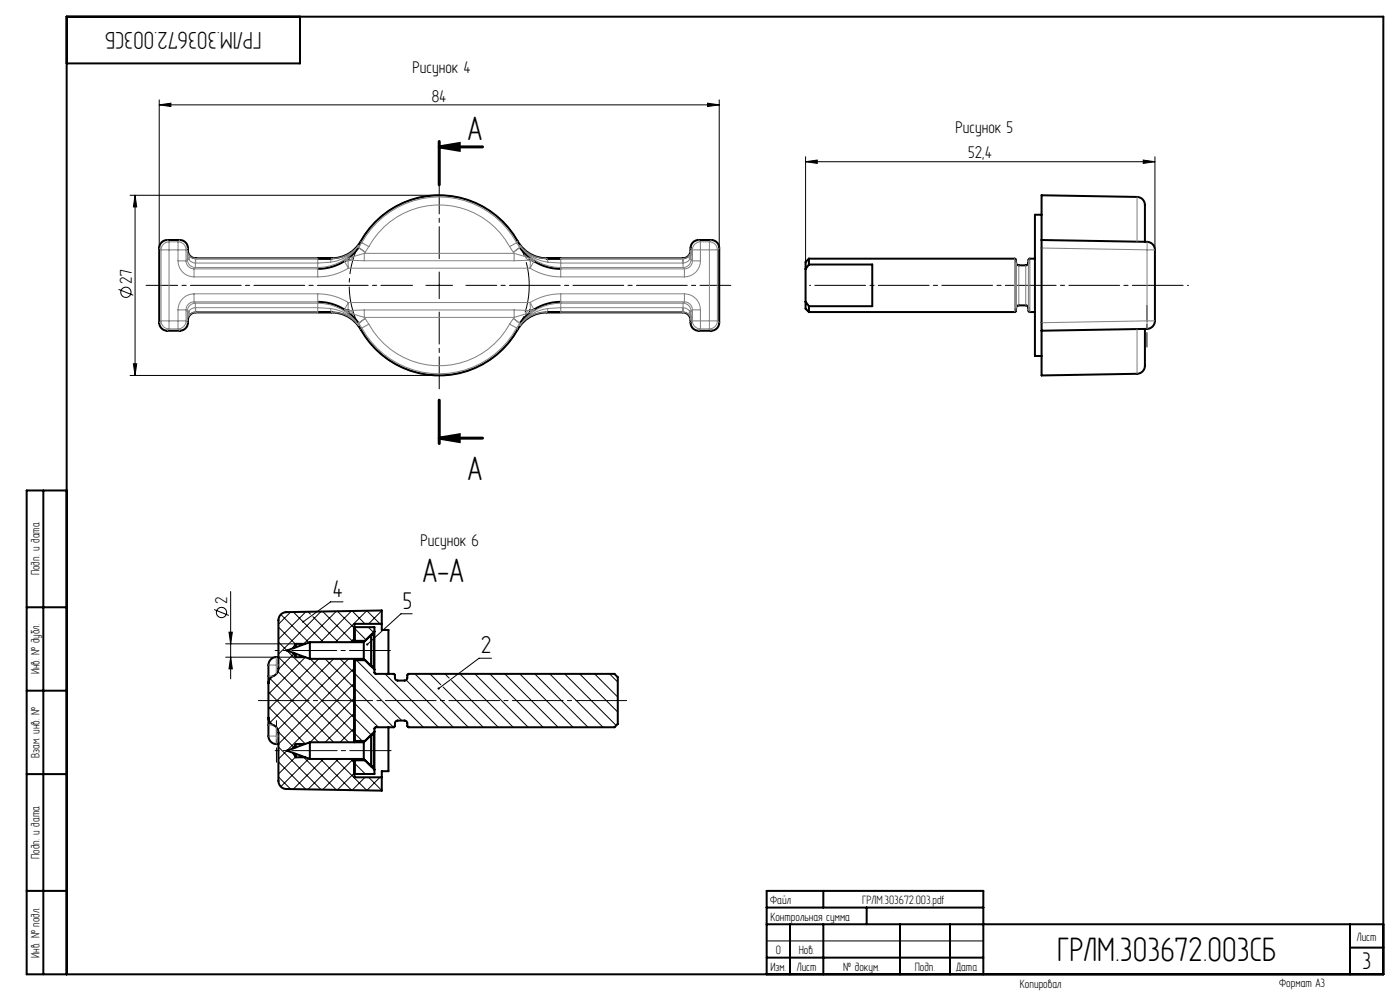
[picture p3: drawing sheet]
<svg xmlns="http://www.w3.org/2000/svg" width="420mm" height="297mm" viewBox="0 0 420 297" stroke-linecap="round" stroke-linejoin="round" font-family="sans-serif">
<g fill="none" stroke="#000" stroke-width=".3">
<path d="M47.8 31.4l3.5-.5v1zM47.8 29.9v44.4M47.8 31.4h168M212.3 30.9l3.5 .5-3.5 .5zM215.8 29.9v44.4M39 58.5h92.8M40.5 58.5l.5 3.5h-1zM40.5 58.5v54M241.7 48.5l3.5-.5v1zM241.7 47v33.6M241.7 48.5h104.8M343 48l3.5 .5-3.5 .5z"/>
<path d="M346.5 47v27.9M35.6 86.7l4.4 1.8M127.8 85.5h8M131.8 81.5v8M39 112.5h92.8M40 109h1l-.5 3.5zM69.2 177.3v26.2M64.2 182.7l4.4 1.7M67.7 197h21M67.7 193h21M68.7 189.5h1l-.5 3.5zM69.2 197l.5 3.5h-1z"/>
<path d="M83.5 187.9l5.2 5.2M83.5 192.4l27.8 27.8M83.5 196.9l25.2 25.2M84.2 184.2l8.5 8.4M87.2 183.4l-3.7 3.7M88 183.4l3.1 3.1M88.1 196l-4.6 4.6M91.3 186.7l5.7 5.8M91.6 197l-11.1 11M91.7 183.4l-8.2 8.2M92.4 183.3l.7 .8M93.1 197.5l20.5 20.5"/>
<path d="M93.9 184.8l7.6 7.7M95.6 197.5l-15.1 15M96.3 183.3l-12.8 12.8M96.8 183.3l9.2 9.2M97.5 197.5l20.5 20.5M100.1 197.5l-19.1 19M100.9 183.2l-9.8 9.8M101.2 183.2l8.6 8.6M102 197.5l18.5 18.5M102.9 180.4h-3.7l-8.2 6M104.6 197.5l-21.2 21.2M105.5 183.1l-9.4 9.4"/>
<path d="M105.6 183.1l3.9 3.9M106.3 191.2l-1.2 1.3M106.9 197.9l20.1 20.1M110 183l-9.4 9.5M110.1 183l3.9 4M110.5 188l1.6 1.5M114.5 183l-3.9 4M123.7 184h-3.4l-10.1 9.1M147.4 197.3h-3.7l-12.1 9.1M80.5 207.4l15.1 15.1M80.5 211.9l11.1 11M81 203.4l19.1 19.1"/>
<path d="M83.4 201.2l21.2 21.3M83.5 219.4l4.6 4.6M106.3 218.2l-4.3 4.3M106.3 213.7l-8.8 8.8M106.3 209.2l-13.2 13.3M106.3 204.7l-22.8 22.8M106.3 200.2l-22.8 22.8M115.5 202l16 16M121.8 203.8l14.2 14.2M122.2 217.7l.3 .2M124.5 202l16 16M129 202l3.2 3.2"/>
<path d="M132.9 205.9l12.1 12.1M133.5 202l1.2 1.2M135.5 203.9l14 14.1M138 202l16 16M142.5 202l16 16M146.9 202l16 16M151.4 202l16 16M155.9 202l16 16M160.4 202l16 16M164.9 202l16 16M169.4 202l15.5 15.4M173.9 202l11.4 11.4"/>
<path d="M178.4 202l6.9 6.9M182.9 202l2.4 2.4M83.5 223.9l12.8 12.7M83.5 228.4l8.2 8.2M83.5 232.8l3.7 3.7M88.7 226.8l-5.2 5.2M91.1 227l9.8 9.7M92.7 227.4l-8.5 8.4M96.1 227.5l9.4 9.3M97 227.5l-9 9M100.6 227.5l9.4 9.4M101.5 227.5l-9.1 9.1"/>
<path d="M105.1 227.5l4.5 4.5M106 227.5l-9.2 9.2M106.3 231.6l-5.1 5.1M109.5 233l-3.9 3.8M110.6 233l3.9 4M114 233l-3.9 3.9M230 282h65"/>
<circle cx="37.8" cy="87.6" r="1.54"/>
<circle cx="66.4" cy="183.6" r="1.54"/>
</g>
<path d="M131.8 44l6-1v2zM131.8 131.3l6-1v2z" fill="none" stroke="#000" stroke-width=".9" stroke-linecap="butt"/>
<path d="M157.6 77.6a27 27 0 0 0-45.2-10.8 27 27 0 0 0 12.3 44.8 27 27 0 0 0 33.3-32.5l-.4-1.5" fill="none" stroke="#000" stroke-width=".3" stroke-dasharray="15.2 1.3 1.3 1.3" stroke-dashoffset="-1" stroke-linecap="butt"/>
<path d="M242.9 85.5h113.6" fill="none" stroke="#000" stroke-width=".3" stroke-dasharray="15.2 1.3 1.3 1.3" stroke-dashoffset="-1.6"/>
<path d="M344.1 91.5v12.5M82.9 216v12.5" fill="none" stroke="#000" stroke-width=".3" stroke-dasharray="15.2 1.3 1.3 1.3" stroke-dashoffset="10.9"/>
<path d="M88.7 195h-6.2M88.7 225h-6.2" fill="none" stroke="#000" stroke-width=".3" stroke-dasharray="15.2 1.3 1.3 1.3" stroke-dashoffset="14"/>
<path d="M88.7 195h28.4" fill="none" stroke="#000" stroke-width=".3" stroke-dasharray="15.2 1.3 1.3 1.3" stroke-dashoffset="2.9"/>
<path d="M88.7 225h28.6" fill="none" stroke="#000" stroke-width=".3" stroke-dasharray="15.2 1.3 1.3 1.3" stroke-dashoffset="2.8"/>
<path d="M77.4 210h110.7" fill="none" stroke="#000" stroke-width=".3" stroke-dasharray="15.2 1.3 1.3 1.3" stroke-dashoffset="-.1"/>
<path d="M131.8 77.5v-23M131.8 93.5v23" fill="none" stroke="#000" stroke-width=".3" stroke-dasharray="15.2 1.3 1.3 1.3" stroke-dashoffset="5.6"/>
<path d="M123.8 85.5h-80" fill="none" stroke="#000" stroke-width=".3" stroke-dasharray="15.2 1.3 1.3 1.3" stroke-dashoffset="5.7"/>
<path d="M139.8 85.5h79.4" fill="none" stroke="#000" stroke-width=".3" stroke-dasharray="15.2 1.3 1.3 1.3" stroke-dashoffset="6"/>
<path d="M131.8 44h13M131.8 42.4v13M131.8 119.9v13M131.8 131.3h13" fill="none" stroke="#000" stroke-width=".9"/>
<g fill="none" stroke="#000" stroke-width=".6">
<path d="M90 5v14h-70M48.5 72.6l1.2-.6 4.3-.1a2.76 2.76 0 0 1 2.4 3.6l.7 1.2 .7 .5 1 .2h40.7a10 10 0 0 0 8.7-5.1 27 27 0 0 1 47.4 .4 10 10 0 0 0 8.4 4.7h40.8a2.75 2.75 0 0 0 2.4-3.5l.7-1.3 .8-.5 4.7-.2a2.4 2.4 0 0 1 2.4 2.4v22.4a2.4 2.4 0 0 1-2.4 2.4h-3.8a2.76 2.76 0 0 1-2.5-3.5l-.6-1.3-.8-.5-.9-.2h-40.8a10 10 0 0 0-8.7 5.1 27 27 0 0 1-47.3-.4 10 10 0 0 0-8.5-4.7h-40.7a2.76 2.76 0 0 0-2.5 3.6l-.6 1.2-.8 .5-4.7 .2a2.4 2.4 0 0 1-2.4-2.4v-22.4l.2-.9zM95.3 77.5h4.2M104.7 78l-1.1 .1a15.4 15.4 0 0 1-8.3 2.5M107.6 74.2l-1.5 1.7-1.6 1.5M156 74.2l1.4 1.7 1.7 1.5M158.9 78l1.1 .1a15.4 15.4 0 0 0 8.2 2.5M168.2 77.5h-4.2M242.7 77.5h61.7l.4 .3 .2 1.4 .6 .3h2.4l.4-.4 .3-1.5 1.8-.1M242.7 79.3h19v12.5h-19M242.7 77.5v1.8M242.7 77.5l-1 1v2.1"/>
<path d="M242.7 79.3l-1 1.3M312.5 71.9v-13.4l28.6 .5a2.56 2.56 0 0 1 2.4 3.2v10.3M312.5 71.9v27.2M312.5 71.9l31.6 .6a2.4 2.4 0 0 1 2.4 2.4v21.3a2.4 2.4 0 0 1-2.4 2.4l-31.6 .5M312.5 64.4h-2v42.3h2M95.3 90.5a18 18 0 0 1 8.7 2.5l.7 .1M99.5 93.5l-4.2 .1M104.5 93.6l1.6 1.5 1.5 1.7M159.1 93.6l-1.7 1.5-1.4 1.7M164 93.5l4.2 .1M168.2 90.5a18 18 0 0 0-8.6 2.5l-.7 .1M241.7 90.4v2.1l1 1"/>
<path d="M241.7 90.4l1 1.4M241.7 80.6v9.8M242.7 93.5h61.7l.4-.2 .2-1.4 .6-.4 2.4 .1 .4 .4 .3 1.4 1.8 .1M242.7 91.8v1.7M343.5 98.6v8.5a5.7 5.7 0 0 1-.7 4.2l-.8 .5-.9 .2-28.6 .5v-13.4M13 147v145M20 147h-12v145h407v-287h-395v287M8 182h12M83.5 196.9a2.52 2.52 0 0 0-3 2.4v5.5M87.9 195.6l.8 1.4M88.7 195.9v1.1M88.7 193v1"/>
<path d="M88.7 193h2.9M88.7 193l-.8 1.3M88.7 197h2.9M92.9 192.5v5M92.9 192.5l-6.8 2.4 6.8 2.6M92.9 197.5h16.2M92.9 192.5h16.2M106.3 188h6v1.3M106.3 197.5v25M106.3 192.1h3.2M106.3 197.9h3.2M109.1 192.5v5"/>
<path d="M109.1 197.5l3.2 3.2M111.3 190.3h.8v9.4h-.8zM112.3 189.3v11.4M112.3 189.3l-3.2 3.2M114.5 187h-8.2v5.5M8 207h12M80.5 215.1a2.86 2.86 0 0 0 2.1 2.6l.7 .8 .2 1.1v14.5a2.4 2.4 0 0 0 2.4 2.4l28.6 .5v-5.9h2v-13.1M80.5 215.1v5.5a2.5 2.5 0 0 0 3 2.4M80.5 204.8v10.3M112.3 219.3v11.4M112.3 200.7v.9l.4 .4h5.5l.2 .3 .2 1.2 .7 .5 2.5-.2 .4-.4 .1-1.2 .3-.2h61.7l1 1v14l-1 1h-61.7l-.3-.3-.1-1.1-.4-.5-2.5-.1-.7 .4-.2 1.3-.2 .2-5.5 .1-.4 .3v1M112.3 219.3l-3.2 3.2"/>
<path d="M116.5 202v-13.2h-2v-5.8l-28.6 .5a2.4 2.4 0 0 0-2.4 2.4v14.5a2.86 2.86 0 0 1-2.1 2.5l-.6 .9-.3 1M8 232h12M87.9 225.6l.8 1.4M88.7 223v1M88.7 225.9v1.1M88.7 223h2.9M88.7 223l-.8 1.3M88.7 227h2.9M92.9 222.5v5M92.9 222.5l-6.8 2.4 6.8 2.6M92.9 227.5h16.2M92.9 222.5h16.2"/>
<path d="M106.3 222.1h3.2M106.3 227.9h3.2M106.3 227.5v5.5h8.2M109.1 222.5v5M109.1 227.5l3.2 3.2M111.3 220.3h.8v9.4h-.8zM112.3 230.7v1.3h-6M8 267h12M230 277h185M230 272h65M237 277v15M247 267v5"/>
<path d="M247 277v15M260 272v5M270 277v15M285 277v15M405 277v15M230 292v-25h65v25M230 287h65M405 284h10"/>
</g>
<g fill="#000">
<path d="M47.8 31.4l3.5-.5v1zM212.3 30.9l3.5 .5-3.5 .5zM241.7 48.5l3.5-.5v1zM343 48l3.5 .5-3.5 .5z"/>
<path d="M131.8 44l6-1v2zM131.8 131.3l6-1v2z"/>
<path d="M40 109h1l-.5 3.5zM40.5 58.5l.5 3.5h-1z"/>
<path d="M69.2 197l.5 3.5h-1zM68.7 189.5h1l-.5 3.5z"/>
<path d="M90.7 186.1v.4l.3-.1-.3 .1a.33 .33 0 0 0 .5 .1 .33 .33 0 0 0 0-.5 .33 .33 0 0 0-.5 0zM109.9 192.9v.5l.3-.3-.3 .3a.33 .33 0 0 0 .5 0 .33 .33 0 0 0 0-.5 .33 .33 0 0 0-.5 0zM131.4 206.1l-.1 .5 .3-.2-.3 .2a.33 .33 0 0 0 .5 0 .33 .33 0 0 0 .1-.5 .33 .33 0 0 0-.5 0z"/>
</g>
<g fill="none" stroke="#808080" stroke-width=".3">
<path d="M341.1 59v13.4M47.8 74.3l.5 .6M48.3 74.9h2.4M48.3 74.9v21.3M50.2 71.9l.5 .6M50.7 72.5a2.4 2.4 0 0 0-2.4 2.4M50.7 72.5v2.4M50.7 74.9h2.7M50.7 72.5h2.7M50.7 74.9v21.3M53.4 72.5v2.4M53.4 72.5a2.4 2.4 0 0 1 2.4 2.4"/>
<path d="M53.4 74.9h2.4M53.4 78.2a4.8 4.8 0 0 0 4.8 4.8M53.4 78.2h2.4M53.4 74.9v3.3M54 71.9l-.6 .6M55.8 78.2a2.4 2.4 0 0 0 2.4 2.4M55.8 74.9v3.3M56.2 77.8a2.4 2.4 0 0 0 2.4 2.4M56.2 75.2l.5 1.3M56.2 75.2l.4 2.6M56.2 77.8h.4M56.2 77.8l-.4 .4"/>
<path d="M56.2 75.2v2.6M56.4 74.3l-.6 .6M56.4 75l-.2 .2M56.6 77.8a2.45 2.45 0 0 0 2 1M56.7 76.5a2.51 2.51 0 0 0 2 1M56.7 76.5l.1 .6-.2 .7M58.6 78.8v1.4M58.6 78.8h.1M58.7 77.5l-.1 1.3M58.7 77.5h.1M58.7 77.5h36.6v1.3M58.7 77.5v1.3"/>
<path d="M58.7 78.8h36.6M58.8 77.4l-.1 .1M95.3 78.8v1.4M99.2 78.6l-3.9 .2M99.5 77.4v.1M99.5 77.5l-.3 1.1M103.3 78.3h.1M103.3 78.3l1.2 2.1M104.4 78l-1.1 .3M104.4 78h.1M104.4 78l.1 2.4M104.5 77.4l-1.2 .9"/>
<path d="M104.5 77.4l-.3 .3 .2 .3M105.9 76.9a1.53 1.53 0 0 1-1.2 1.1l4.6 .2M105.9 76.9l-1.4 .5M107.5 73.6a14.7 14.7 0 0 1-12.2 6.6M107.5 73.6v.1a12.1 12.1 0 0 1-8.3 4.9M107.5 73.6l.1 .6M107.6 74.2l1.9 1.4M107.6 73.5v.1a10.1 10.1 0 0 1-8.1 3.9M107.6 73.5l-.1 .1M107.6 73.5v.6M107.6 74.1v.1M107.6 74.1l1.9 1.5"/>
<path d="M108.2 72.3l.4 .4M108.6 72.7l2.1 1.2M108.6 72.7a26.5 26.5 0 0 1 46.4 0M108.6 72.7l-1 1.4M109.3 75.9l-3.4 1M109.3 75.9v2.3M109.3 78.2h44.9M109.3 75.9h44.9M109.5 75.6l-.2 .3M110.7 73.9a24.1 24.1 0 0 1 42.2 0M110.7 73.9l-1.2 1.7M152.9 73.9l1.1 1.7"/>
<path d="M154 75.6l.2 .3M154.2 75.9v2.3M154.2 75.9l3.4 1M155 72.7l-2.1 1.2M155 72.7l.9 1.4M155.3 72.3l-.3 .4M155.9 74.1l-1.9 1.5M155.9 74.1l.1 .1M155.9 73.5l.1 .1a10.1 10.1 0 0 0 8 3.9M155.9 73.5l.1 .1M155.9 73.5v.6M156 74.2l-2 1.4"/>
<path d="M156 73.6a14.7 14.7 0 0 0 12.2 6.6M156 73.6v.1a12.1 12.1 0 0 0 8.4 4.9M156 73.6v.6M157.6 76.9a1.53 1.53 0 0 0 1.3 1.1l-4.7 .2M157.6 76.9l1.5 .5M159.1 77.4l1.1 .9M159.1 77.4l.2 .3-.2 .3M159.1 78l-.1 2.4M159.1 78l1.1 .3M159.1 78h.1M160.2 78.3l-1.2 2.1M160.2 78.3h.1"/>
<path d="M164 77.5l.4 1.1M164 77.4v.1M164.4 78.6l3.8 .2M168.2 78.8v1.4M168.2 78.8h36.6M204.8 77.4v.1M204.8 77.5h-36.6v1.3M204.8 77.5v1.3M204.9 77.5v1.3M204.9 77.5h-.1M204.9 78.8v1.4M204.9 78.8h-.1"/>
<path d="M206.9 76.5a2.51 2.51 0 0 1-2 1M206.9 76.5l-.2 .6 .2 .7M206.9 77.8h.4M206.9 77.8a2.45 2.45 0 0 1-2 1M207.2 74.3l.5 .6M207.2 75l.1 .2M207.3 77.8a2.4 2.4 0 0 1-2.4 2.4M207.3 75.2l-.4 1.3M207.3 75.2l-.4 2.6M207.3 77.8l.4 .4M207.3 75.2v2.6M207.7 74.9h2.4"/>
<path d="M207.7 78.2a2.4 2.4 0 0 1-2.4 2.4M207.7 78.2h2.4M207.7 74.9v3.3M209.6 71.9l.5 .6M210.1 72.5a2.4 2.4 0 0 0-2.4 2.4M210.1 72.5v2.4M210.1 78.2a4.8 4.8 0 0 1-4.8 4.8M210.1 74.9h2.7M210.1 72.5h2.7M210.1 74.9v3.3M212.8 72.5a2.4 2.4 0 0 1 2.4 2.4M212.8 74.9h2.4"/>
<path d="M212.8 72.5v2.4M212.8 74.9v21.3M213.4 71.9l-.6 .6M215.2 74.9v21.3M215.8 74.3l-.6 .6M304.4 77.5v16M304.8 77.9v15.2M304.8 78.8v13.5M305.6 79.5v12M307.7 79.5v12M308.5 78.8v13.5M308.6 77.9v15.2"/>
<path d="M309 77.5v16M312.5 74.3l31.6 .6M344.1 72.5v2.4M344.1 74.9h2.4M344.1 74.9v21.3M48.3 96.2h2.4M48.3 96.2a2.4 2.4 0 0 0 2.4 2.4M48.3 96.2l-.5 .5M50.7 96.2v2.4M50.7 98.6h2.7M50.7 96.2h2.7M50.7 98.6l-.5 .5"/>
<path d="M53.4 92.9h2.4M53.4 96.2v2.4M53.4 96.2h2.4M53.4 92.9v3.3M53.4 98.6l.6 .5M55.8 96.2a2.4 2.4 0 0 1-2.4 2.4M55.8 92.9v3.3M55.8 96.2l.6 .5M55.8 92.9l.4 .4M56.2 93.3h.4M56.2 93.3v2.6M56.2 95.9l.2 .1"/>
<path d="M56.6 93.3l-.4 2.6M56.6 93.3l.2 .7-.1 .6M56.7 94.6l-.5 1.3M58.2 80.6v2.4M58.2 90.5a2.4 2.4 0 0 0-2.4 2.4M58.2 88.1a4.8 4.8 0 0 0-4.8 4.8M58.2 88.1v2.4M58.2 83h37.1M58.2 80.6h37.1M58.2 90.5h37.1M58.2 88.1h37.1M58.2 90.5l.4 .4"/>
<path d="M58.6 90.9a2.4 2.4 0 0 0-2.4 2.4M58.6 90.9v1.3M58.6 92.2a2.45 2.45 0 0 0-2 1.1M58.6 92.2l.1 1.4M58.6 80.2l-.4 .4M58.6 80.2h36.7M58.6 90.9h36.7M58.7 93.6h-.2a2.51 2.51 0 0 0-1.8 1M58.7 92.2v1.4M58.7 92.2h36.6M58.7 92.2h-.1M58.7 93.6h.1"/>
<path d="M95.3 88.1v2.4M95.3 88.1a17.5 17.5 0 0 1 9.2 2.6M95.3 80.6v2.4M95.3 90.9a14.7 14.7 0 0 1 12.2 6.5M95.3 90.9v1.3M95.3 92.2v1.4h-36.6M95.3 80.2v.4M95.3 90.5v.4M95.3 92.2l3.9 .3M99.2 92.5l.3 1M99.2 92.5a12.2 12.2 0 0 1 8.3 4.9M99.5 93.5a10.2 10.2 0 0 1 8.1 4"/>
<path d="M99.5 93.5v.1M103.3 92.8l1.1 .3M103.3 92.8l1.2 .8M103.3 92.8h.1M104.4 93.1l-.2 .2 .3 .3M104.4 93.1h.1M104.5 93.6l1.4 .5M104.5 90.7l-.1 2.4M104.5 90.7l-1.2 2.1M104.5 80.4a17.5 17.5 0 0 1-9.2 2.6M104.5 80.4h54.5M104.5 90.7h54.5"/>
<path d="M105.9 94.1l3.4 1M107.5 97.4l.1 .1M107.6 96.8v.1M107.6 96.8l-.1 .6M107.6 96.9l1 1.4M107.6 96.9v.6M108.6 98.3a26.5 26.5 0 0 0 46.4 0M108.6 98.3l-.4 .4M109.3 92.9l-4.6 .2a1.53 1.53 0 0 1 1.2 1M109.3 92.9v2.2M109.3 95.1l.2 .3M109.3 92.9h44.9"/>
<path d="M109.3 95.1h44.9M109.5 95.4l-1.9 1.4M109.5 95.4l-1.9 1.5M109.5 95.4l1.2 1.7M110.7 97.1l-2.1 1.2M110.7 97.1a24.1 24.1 0 0 0 42.2 0M152.9 97.1l2.1 1.2M154 95.4l2 1.4M154 95.4l1.9 1.5M154 95.4l-1.1 1.7M154.2 92.9l4.7 .2a1.53 1.53 0 0 0-1.3 1M154.2 92.9v2.2"/>
<path d="M154.2 95.1l-.2 .3M155 98.3l.3 .4M155.9 96.9l-.9 1.4M155.9 96.9v.6M156 96.8l-.1 .1M156 96.8v.6M156 97.4l-.1 .1M157.6 94.1l-3.4 1M159 90.7l.1 2.4M159 90.7l1.2 2.1M159 80.4a17.5 17.5 0 0 0 9.2 2.6M159.1 93.6l-1.5 .5"/>
<path d="M159.1 93.1h.1M159.1 93.1l.2 .2-.2 .3M160.2 92.8h.1M160.2 92.8l-1.1 .3M160.2 92.8l-1.1 .8M164 93.5a10.2 10.2 0 0 0-8.1 4M164 93.5v.1M164.4 92.5a12.2 12.2 0 0 0-8.4 4.9M164.4 92.5l-.4 1M168.2 88.1v2.4M168.2 88.1a17.5 17.5 0 0 0-9.2 2.6M168.2 80.6v2.4"/>
<path d="M168.2 90.9a14.7 14.7 0 0 0-12.2 6.5M168.2 90.9v1.3M168.2 92.2v1.4h36.6M168.2 83h37.1M168.2 80.6h37.1M168.2 90.5h37.1M168.2 88.1h37.1M168.2 80.2v.4M168.2 90.5v.4M168.2 80.2h36.7M168.2 90.9h36.7M168.2 92.2l-3.8 .3"/>
<path d="M168.2 92.2h36.6M204.8 92.2v1.4M204.8 92.2h.1M204.8 93.6h.1M204.9 93.6h.2a2.51 2.51 0 0 1 1.8 1M204.9 90.9a2.4 2.4 0 0 1 2.4 2.4M204.9 90.9v1.3M204.9 92.2a2.45 2.45 0 0 1 2 1.1M204.9 92.2v1.4M204.9 80.2l.4 .4M205.3 80.6v2.4M205.3 88.1a4.8 4.8 0 0 1 4.8 4.8"/>
<path d="M205.3 90.5a2.4 2.4 0 0 1 2.4 2.4M205.3 88.1v2.4M205.3 90.5l-.4 .4M206.9 94.6l.4 1.3M206.9 93.3h.4M206.9 93.3l.4 2.6M206.9 93.3l-.2 .7 .2 .6M207.3 93.3v2.6M207.3 95.9l-.1 .1M207.7 96.2a2.4 2.4 0 0 0 2.4 2.4M207.7 96.2h2.4M207.7 92.9h2.4"/>
<path d="M207.7 92.9v3.3M207.7 96.2l-.5 .5M207.7 92.9l-.4 .4M210.1 96.2v2.4M210.1 92.9v3.3M210.1 98.6h2.7M210.1 96.2h2.7M210.1 98.6l-.5 .5M212.8 96.2h2.4M212.8 96.2v2.4M212.8 98.6l.6 .5M215.2 96.2a2.4 2.4 0 0 1-2.4 2.4"/>
<path d="M215.2 96.2l.6 .5M341.1 98.6v13.4M344.1 96.2v2.4M344.1 96.2h2.4M344.1 96.2l-31.6 .5M80.5 199.3h2.4M82.9 196.9v2.4M82.9 199.3v2.7M83.5 199.3h-.6M80.5 217.3h1.5M80.5 202.6h1.5M82.9 217.9v2.7"/>
<path d="M80.5 220.6h2.4M82.9 220.6v2.4M82.9 220.6h.6"/>
</g>
<g font-size="11">
<text x="140.3" y="42.1">А</text>
<text x="140.3" y="143.9">А</text>
<text x="126.7" y="174.5">А-А</text>
<text x="317.2" y="288">ГРЛМ.303672.003СБ</text>
</g>
<g font-size="7.8">
<text x="78.4" y="9.5" transform="rotate(-180 78.4 9.5)">ГРЛМ.303672.003СБ</text>
<text x="99.7" y="178.9">4</text>
<text x="120.8" y="182.5">5</text>
<text x="144.2" y="195.8">2</text>
<text x="408.6" y="290.5">3</text>
</g>
<g font-size="5.5">
<text x="123.8" y="22">Рисунок 4</text>
<text x="129.5" y="30.4">84</text>
<text x="286.7" y="39.9">Рисунок 5</text>
<text x="290.4" y="47.5">52,4</text>
<text x="39.5" y="85.1" transform="rotate(-90 39.5 85.1)">27</text>
<text x="126.2" y="163.5">Рисунок 6</text>
<text x="68.2" y="181" transform="rotate(-90 68.2 181)">2</text>
</g>
<g font-size="3.9">
<text x="11.9" y="172.4" transform="rotate(-90 11.9 172.4)">Подп. и дата</text>
<text x="11.9" y="202.1" transform="rotate(-90 11.9 202.1)">Инв. № дубл.</text>
<text x="11.9" y="227.2" transform="rotate(-90 11.9 227.2)">Взам. инв. №</text>
<text x="11.9" y="257.4" transform="rotate(-90 11.9 257.4)">Подп. и дата</text>
<text x="231.1" y="270.9">Файл</text>
<text x="231.1" y="275.9">Контрольная сумма</text>
<text x="258.7" y="270.9">ГРЛМ.303672.003.pdf</text>
<text x="407" y="281.9">Лист</text>
<text x="11.9" y="287.1" transform="rotate(-90 11.9 287.1)">Инв. № подл.</text>
<text x="232.7" y="285.9">0</text>
<text x="239.6" y="285.9">Нов.</text>
<text x="231.1" y="290.9">Изм.</text>
<text x="239" y="290.9">Лист</text>
<text x="253" y="290.9">№ докум.</text>
<text x="274.4" y="290.9">Подп.</text>
<text x="286.9" y="290.9">Дата</text>
<text x="306" y="296">Копировал</text>
<text x="383.8" y="295.9">Формат A3</text>
</g>
</svg>
